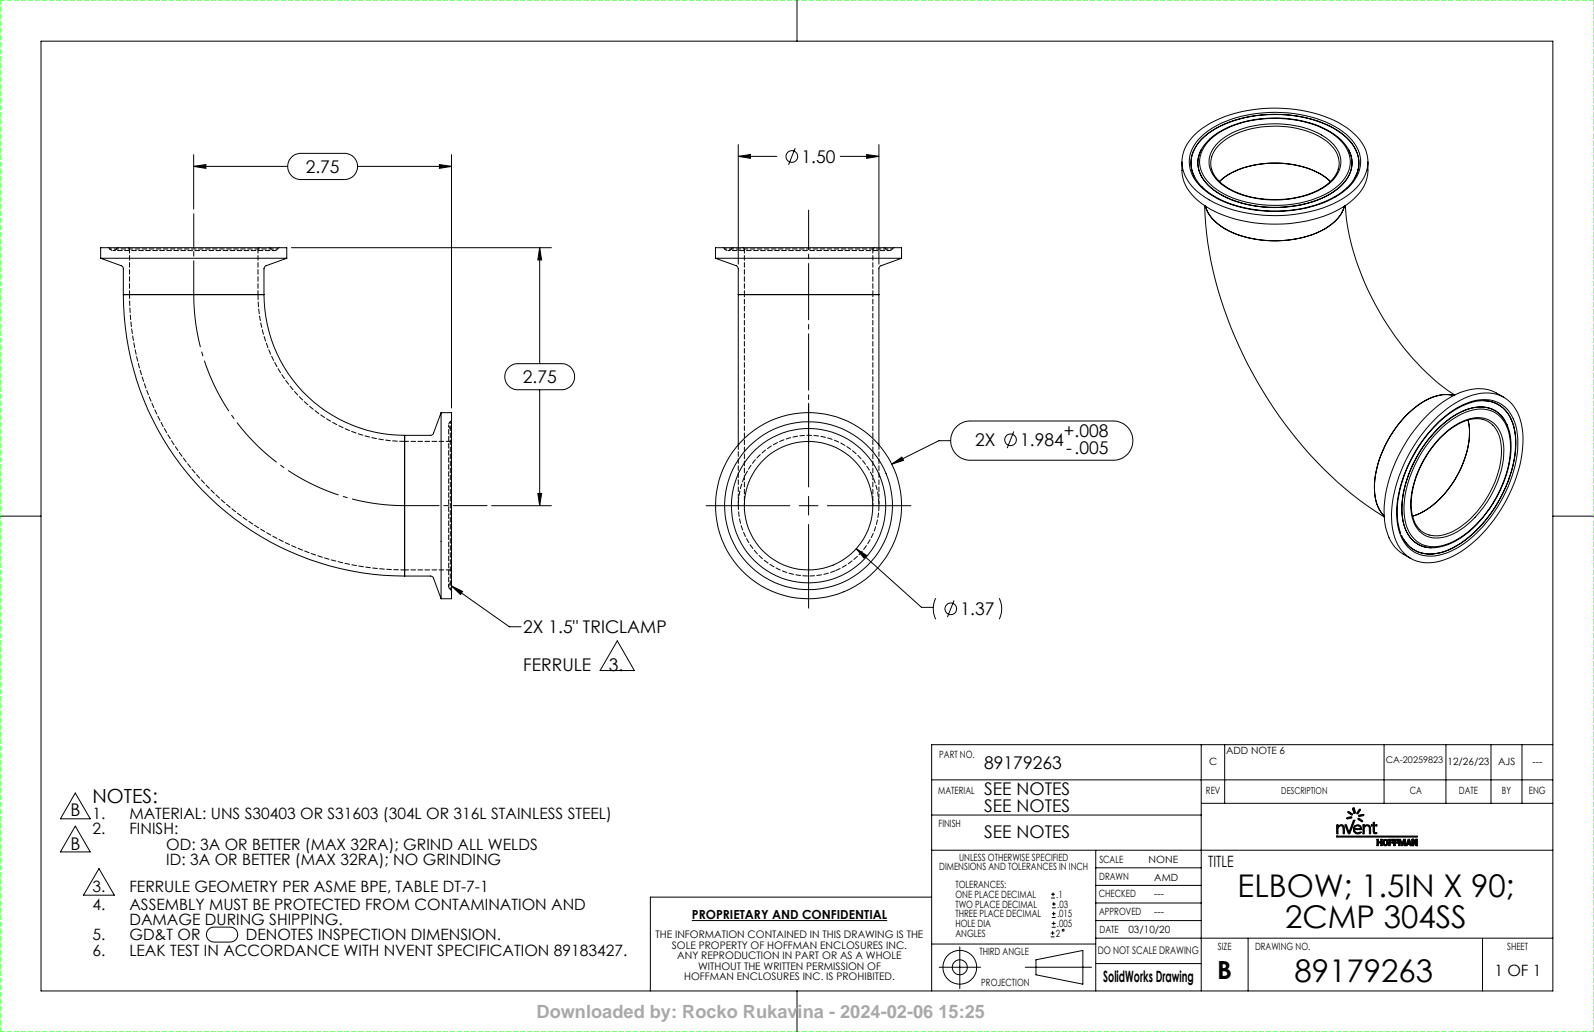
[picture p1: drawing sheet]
<svg xmlns="http://www.w3.org/2000/svg" width="432mm" height="279mm" viewBox="0 0 432 279" stroke-linecap="round" stroke-linejoin="round" font-family="sans-serif">
<g fill="none" stroke="#000" stroke-width=".27">
<path d="M11.1 11.1h409.6v257.2h-409.6zM215.9 0v11.1M200 39.2v32.3M238.1 39.2v32.3M323.7 36.4a30.6 30.6 0 0 1 19-7 36.7 36.7 0 0 1 22.2 5.2 11.6 11.6 0 0 1 5.7 9.8 12.8 12.8 0 0 1-7.1 9.5 39.4 39.4 0 0 1-29.2 3 22.8 22.8 0 0 1-12.2-7.5 9.2 9.2 0 0 1 .8-12.2zM324.7 37.7a25.2 25.2 0 0 1 16.1-7 35.1 35.1 0 0 1 21.8 4.2 11.1 11.1 0 0 1 6 9.3 11.7 11.7 0 0 1-6.8 9.1 36.6 36.6 0 0 1-30.8 1.1 15.2 15.2 0 0 1-8.3-7.7 8.5 8.5 0 0 1 2-9zM327.4 38.2a24.6 24.6 0 0 1 16.8-6.1 27.8 27.8 0 0 1 18 5 7.9 7.9 0 0 1 2.8 9.9 15 15 0 0 1-8.7 6.8 32.2 32.2 0 0 1-25.9-1.9 9.8 9.8 0 0 1-5.4-8.7 8.7 8.7 0 0 1 2.4-5zM327.7 37.6a8 8 0 0 0-.4 12.6 25 25 0 0 0 16.2 5.9 28.8 28.8 0 0 0 18.6-4.8 8.6 8.6 0 0 0 3.9-9.1v-.1a10 10 0 0 0-2.7-4.2M327.8 37.6a27.5 27.5 0 0 1 18.8-5.6 25.7 25.7 0 0 1 16.6 5.8M330.1 38.5a23.9 23.9 0 0 1 18.1-4.8 20.7 20.7 0 0 1 13.2 5.5 6.3 6.3 0 0 1 1.3 7 14.1 14.1 0 0 1-9.3 6.8 27.9 27.9 0 0 1-21.6-2.5 7.8 7.8 0 0 1-4.1-8.3l1.2-2.3zM52.5 45l3.3-.4v1zM52.5 41.9v14.7"/>
<path d="M52.5 45h25.4M79 42.5l.9-.6 1.3-.4h12.1a3.5 3.5 0 0 1 3.5 3.6 3.5 3.5 0 0 1-3.5 3.5h-11.8a3.6 3.6 0 0 1-3.3-2.2 3.6 3.6 0 0 1 .8-3.9zM96.8 45h25.5M119 44.6l3.3 .4-3.3 .6zM122.3 41.9v68.6M200 42.3l3.3-.5v1.1zM200 42.3h10.4M215.4 40.1l-1.8 4.5M227.6 42.3h10.5M234.8 41.8l3.3 .5-3.3 .6zM320.2 43.8a11.5 11.5 0 0 0 5.4 11.4 35 35 0 0 0 22.1 5.4 33 33 0 0 0 18.2-6 11.3 11.3 0 0 0 4.7-10.8M323.7 48a8.4 8.4 0 0 1 1.8-10.3 27.6 27.6 0 0 1 17.9-6.7 31.4 31.4 0 0 1 20.6 5.6 9.4 9.4 0 0 1 3.8 9.6l-.7 1.8"/>
<path d="M325.4 40.5a7.8 7.8 0 0 0 2.2 9.9 27.4 27.4 0 0 0 19.1 5.8 27.8 27.8 0 0 0 15.4-4.9 8.3 8.3 0 0 0 3.2-10.7v-.1M325.6 50.6a26.1 26.1 0 0 0 16.1 6.4 32.4 32.4 0 0 0 22-5.2 9 9 0 0 0 3.6-11.1 16.9 16.9 0 0 0-10.2-7.9 36.5 36.5 0 0 0-27.8 2 11.6 11.6 0 0 0-6.7 9.1 9.1 9.1 0 0 0 3.1 6.8M326.3 55.6a104.1 104.1 0 0 0 17.1 52.4 100.1 100.1 0 0 0 31.6 31.9M326.5 55.8a12.6 12.6 0 0 0 8.5 7.6 30.5 30.5 0 0 0 23.8-1.4 10.8 10.8 0 0 0 5.4-6.2 12.6 12.6 0 0 1-8.4 7.6 30.5 30.5 0 0 1-23.9-1.4 10.8 10.8 0 0 1-5.4-6.2zM328.2 45.8a11 11 0 0 0 7.4 6.5 27.6 27.6 0 0 0 22.5-1.4 9.3 9.3 0 0 0 4.4-5.1M330.3 49.1a22.1 22.1 0 0 1 15.9-4.9 21.5 21.5 0 0 1 14.2 4.9 22.3 22.3 0 0 0-15.9-4.9 21.5 21.5 0 0 0-14.2 4.9zM362.5 45.9a6.8 6.8 0 0 0-2.6-7.3 25 25 0 0 0-19.5-4 16.5 16.5 0 0 0-11.5 6.4 6.2 6.2 0 0 0-.7 4.9M364.5 55.6a67.4 67.4 0 0 0 12.5 34.1 61.7 61.7 0 0 0 17.1 17.3M27.3 69.9l5.6 2.1 .4 .2 .1 7.6M27.3 69.9h50.4M27.3 69.9v-2.8h50.4v2.8M33.4 79.8a76.2 76.2 0 0 0 76.2 76.2"/>
<path d="M33.4 79.8h38.1M71.5 79.8a38.1 38.1 0 0 0 38.1 38.1M77.7 69.9l-5.7 2.1-.3 .2-.2 .6v7M79 67.1h70.4M146.2 67.1l.5 3.3h-1zM146.2 67.1v31.4M193.8 69.9l5.7 2.1 .3 .2 .2 .6v7M193.8 69.9h50.4M193.8 69.9v-2.8h50.4v2.8M200 79.8v40.6M200 79.8h38.1M238.1 79.8v40.6"/>
<path d="M244.2 69.9l-5.7 2.1-.3 .2-.1 7.6M137.7 99.6l1-.8 1.3-.3h12.1a3.5 3.5 0 0 1 3.5 3.5 3.5 3.5 0 0 1-3.5 3.5h-11.8a3.5 3.5 0 0 1-3.2-2.1 3.5 3.5 0 0 1 .6-3.8zM109.6 117.9v38.1M119.5 111.7l-2.1 5.7-.4 .4-7.4 .1M119.5 111.7v50.4M119.5 111.7h2.8v50.4h-2.8M146.2 105.5v31.4M219 109.2v22.6M257.5 119.3h-3.1l-12.8 6.4M259.3 115.4l1.6-1.1 1.6-.3h39.1a5.3 5.3 0 0 1 5.3 5.3 5.3 5.3 0 0 1-5.3 5.3h-38.7a5.3 5.3 0 0 1-5-3.4 5.3 5.3 0 0 1 1.4-5.8zM274.6 116.8l-1.8 4.5M380.8 112.6a17 17 0 0 1 10.9-5.8l2.1 .3a12.4 12.4 0 0 0-10.7 3.4 30 30 0 0 0-10.8 21.4 10.5 10.5 0 0 0 2.7 7.8 10.8 10.8 0 0 1-2.7-8.6 30.8 30.8 0 0 1 8.5-18.5z"/>
<path d="M388.5 113.7a22 22 0 0 1 13.8-7.3 9.3 9.3 0 0 1 9.6 7.5 28.4 28.4 0 0 1-2.3 18.3 37.4 37.4 0 0 1-16.1 18.4 12 12 0 0 1-11.5 .5 11.6 11.6 0 0 1-5-9.2 37 37 0 0 1 8.3-24.5zM389.3 114.7a20.3 20.3 0 0 1 12.2-6.5 8.4 8.4 0 0 1 8.9 6.2 24.2 24.2 0 0 1-1.3 15.9 35.6 35.6 0 0 1-15 18.4 11.3 11.3 0 0 1-11.1 .7 11.1 11.1 0 0 1-4.6-9 34.8 34.8 0 0 1 8.8-23.5zM389.7 116.7a16.5 16.5 0 0 1 12.3-5.9 8 8 0 0 1 7 7.5 28.1 28.1 0 0 1-5.5 19.4 23.8 23.8 0 0 1-13 10.1 7.7 7.7 0 0 1-9.7-6.3 25.9 25.9 0 0 1 3.7-17.9l2.4-3.7zM389.9 118.7a15.5 15.5 0 0 1 10.3-5.6 7 7 0 0 1 7 6.7v.3a23.1 23.1 0 0 1-3.6 14.6 22.8 22.8 0 0 1-11.8 10.6 6.8 6.8 0 0 1-9.3-5.5 23.7 23.7 0 0 1 4.1-16.8zM397.7 113.7a22.2 22.2 0 0 1-3.5 16 23 23 0 0 1-10.8 9.8l-.8 .2a21.6 21.6 0 0 0 11.9-10.5 22 22 0 0 0 3.2-15.5zM401.7 113.5a7.3 7.3 0 0 1 5 7.3 26.5 26.5 0 0 1-8.5 19.7 14 14 0 0 1-9.5 4.6l-2.4-.6-1.8-1.2M401.7 113.6a9.9 9.9 0 0 0-7.8 1.9 27.5 27.5 0 0 0-11.6 21.7 9.2 9.2 0 0 0 2.3 6.2M401.9 108.5a8.4 8.4 0 0 1 8.2 7.1 27.9 27.9 0 0 1-3.6 19 31.9 31.9 0 0 1-14.1 14.3 9.8 9.8 0 0 1-10.5-.8l-1.6-2M407.4 107.6a11.8 11.8 0 0 0-13.1-.8 37.4 37.4 0 0 0-16.9 19.8 28.3 28.3 0 0 0-1.9 16.8 11 11 0 0 0 6.7 7.8M407.6 113.8a7.8 7.8 0 0 0-9.6-3.2 27 27 0 0 0-14.5 13.6 25.2 25.2 0 0 0-3.2 18 7.7 7.7 0 0 0 7.4 6.1M407.6 113.8h.1M408.2 114.9a20.6 20.6 0 0 1-.6 15.1 31.1 31.1 0 0 1-14.5 17.1l-1.7 .6"/>
<path d="M408.3 115.3a7.7 7.7 0 0 0-9.4-4.9 25 25 0 0 0-14.1 11.7 28.1 28.1 0 0 0-4.8 18.5 8.1 8.1 0 0 0 7.2 7.7l1.9-.1 2.2-.4M0 139.7h11.1M133.2 136.9h16.2M145.7 133.6h1l-.5 3.3zM191.3 136.9h22.7M216.5 136.9h5.1M219 134.4v5.1M224.1 136.9h22.7M241.6 125.7l2.7-1.9 .5 .8zM420.7 139.7h11.1M109.6 156l7.4 .1 .4 .3 2.1 5.7M122.3 158.6l15.7 11.1h3.1"/>
<path d="M122.3 158.6l3 1.5-.6 .9zM219 142v22.6M232 148.6l2.8 1.8-.7 .7zM232 148.6l17.6 15.8h3.2M379.4 144.4a24.2 24.2 0 0 1 1.6-17.1 33.9 33.9 0 0 1 15.2-17.5 10.4 10.4 0 0 1 10.2 .1 11.4 11.4 0 0 1 4.2 9.3 35.6 35.6 0 0 1-11.5 25.2 18.4 18.4 0 0 1-12 5.6 8.1 8.1 0 0 1-7.4-5.1M167.2 173.5l4.6 8h-9.2zM253.5 162a6.1 6.1 0 0 0 0 5.6M258.4 162.6l-1.8 4.5M270.7 162a6.4 6.4 0 0 1 0 5.6M20.4 214.7l4 7h-8zM252.4 211.1h168.3M325.4 201.6v66.7"/>
<path d="M325.4 217.5h95.3M331.8 201.6v15.9M365.1 219.7h.3l.9 .6 .1 .3-1.2-.6zM366.5 219l.2 1.1 .2 .1M366.6 218.7l-.1 .3M366.6 218.7l.3 .1M366.9 218.8l.2 1.1M367.1 219.9v.2M368.2 219.2l.2-.2 .1 .4-.8 1-.1-.3zM374.9 201.6v15.9M391.7 201.6v15.9M403.9 201.6v15.9"/>
<path d="M412.3 201.6v15.9M420.7 201.6h-168.3v66.7M20.4 223.7l4 6.9h-8zM26.8 235.2l4.2 7.2h-8.4zM252.4 220.7h73M252.4 230.2h168.3M296.8 234.9h28.6M296.8 239.7h28.6M296.8 230.2v38.1M362.1 226.4h.1M362.1 226.4h21.9v.2h-21.9zM362.4 223.7v-.4h-.3v2.4h.3v-.7a1.29 1.29 0 0 1 .7-1.4l.5 .1 .2 .3 .1 1.7h.3v-1.1"/>
<path d="M362.5 223.7l.7-.4h.5l.5 .7v.6M362.5 223.7h.1M364.3 223.3h.4l.7 1.9 1.2-3.1h.4l-1.3 3.6h-.5zM364.8 221.5l1.2-.4 .2 .1a1.42 1.42 0 0 1-1.4 .4zM367 223.5l1-.2 .6 .3 .3 1h-2l.2 .6 .5 .3 1.2-.3-.3 .3a1.14 1.14 0 0 1-1.3 .2l-.5-.6-.1-1zM367.1 220.1l-.2 .1M367.2 223.8l.5-.2 .6 .2 .2 .5h-1.6zM367.9 221.5l1.2 .7v.3l-1.2-.6zM368.1 220.7l1.1-.2 .3 .2-1.2 .4-.2-.1zM369.2 223.3h.4v.4l.5-.4h.7l.4 .5 .1 1.9h-.4v-1.7l-.2-.3-.5-.1-.4 .1-.2 .6v1.4h-.4zM372 222.6h.3v.7h.7v.3h-.7v1.6l.2 .2h.5v.3h-.7l-.3-.5v-1.6h-.5v-.3h.5zM373 227.2h.4v.7h.6v-.7h.4v1.8h-.4v-.8h-.6v.8h-.4z"/>
<path d="M374.6 228v.5l.5 .4M374.6 228l.1 .6 .4 .3M375.1 228.9l.3 .1M375.1 227.6h.5v.8l-.2 .2-.3-.1zM375.3 227.2l-.5 .2-.2 .6M375.3 227.2l.6 .3 .2 .5M375.3 227.2l.5 .2 .3 .6M375.3 227.2l-.6 .3-.1 .5M375.6 228.9l-.2 .1M376.1 228l-.2 .6-.3 .3M376.1 228l-.1 .5-.4 .4M376.2 227.2h1.2l-.1 .3h-.7v.4h.7v.3h-.7v.8h-.4z"/>
<path d="M377.5 227.2h1.2v.3h-.7v.4h.6v.3l-.6 .1v.7h-.5zM378.9 227.2h.5l.4 1.2 .4-1.2h.5v1.8h-.4l.1-1.2-.5 1.2h-.2l-.4-1.2v1.2h-.4zM381.4 227.2h.4l.6 1.8h-.4l-.1-.4h-.5l-.2 .4h-.4zM381.6 227.8l.2 .5h-.3zM382.9 227.9l.6 1.1M382.9 227.9v1.1h-.4v-1.8h.4l.6 1.1v-1.1h.5v1.8h-.5M56.6 251.5l1.3-.5h4.5a2.03 2.03 0 0 1 2 2 2.03 2.03 0 0 1-2 2.1h-4.5a2.04 2.04 0 0 1-1.8-1.4 2.04 2.04 0 0 1 .5-2.2zM187.4 249.2h52.9M252.4 255.6h44.4M252.4 242.9h-76.2v25.4M260 256.3v11.4M280.6 259.9l12.7-2.6v9.2l-12.7-2.6z"/>
<path d="M284.6 253.6h1M284.6 252.6h1M284.7 243.1h1M284.7 242.1h1M284.9 251h1.1M284.9 250h1.1M284.9 248.4h1.1M284.9 247.4h1.1M285 245.8h1M285 244.8h1M285.2 252.1v1.1M285.3 241.6v1"/>
<path d="M285.4 249.5v1M285.4 246.8v1.1M285.5 244.2v1.1M296.8 254h123.9M296.8 244.5h28.6M296.8 249.2h28.6M338.1 254v14.3M401.6 254v14.3M215.9 268.3v11.1M254.4 261.9h11.2M277.7 261.9h18M296.8 260.9h28.6"/>
<circle cx="214.5" cy="42.4" r="1.58"/>
<circle cx="273.8" cy="119.1" r="1.58"/>
<circle cx="219" cy="136.9" r="17.4"/>
<circle cx="219" cy="136.9" r="25.2"/>
<circle cx="219" cy="136.9" r="22.7"/>
<circle cx="219" cy="136.9" r="20.9"/>
<circle cx="257.6" cy="164.8" r="1.58"/>
<circle cx="288" cy="251.8" r=".26"/>
<circle cx="260" cy="261.9" r="2.04"/>
<circle cx="260" cy="261.9" r="4.6"/>
</g>
<path d="M431.4 279l.4 .4h-.5M431.8 278.9v.5M431.8 279.3l-.1 .1" fill="none" stroke="#c0c0c0" stroke-width=".27"/>
<path d="M0 0v279.4M0 0h431.8M431.8 0v279.4M0 279.4h431.8" fill="none" stroke="#0f0" stroke-width=".27" stroke-dasharray="1.3 .6"/>
<path d="M362.1 223.3v2.4h.3l.1-1.5 .5-.6 .7 .1 .1 1.9 .4 .1v-1.7l-.3-.5-.9-.2-.6 .4v-.4zM367 223.5l-.5 .9 .3 .9 .7 .5 .7-.1 .5-.2 .1-.3-1.3 .3-.6-.7v-.2h2v-.4l-.4-.7-.4-.2zM367.1 223.8l.5-.2h.5l.3 .2 .1 .5h-1.6zM364.8 221.4v.3h.2l1.1-.2 .2-.2-.3-.2zM367.9 221.5v.4l1 .6 .2-.1v-.2l-.8-.6zM368.1 220.7l-.1 .3 .3 .1 1.1-.3 .1-.2-.2-.1zM368.2 219.1l-.7 1 .2 .3 .8-1.1-.1-.3zM366.5 218.8l.2 1.3 .3 .1-.1-1.3zM365.1 219.7l.1 .3 .9 .7 .3-.1-.1-.3zM372 222.6v.7h-.5v.3h.5v1.8l.4 .3h.5l.1-.3-.5 .1-.2-.3v-1.6h.7v-.3h-.7v-.7zM373 227.2v1.8h.4v-.8h.6v.8h.4v-1.8h-.4v.7h-.6v-.7zM374.5 228.1a.85 .85 0 0 0 1.7 0 .85 .85 0 0 0-1.7 0zM375 227.7l.6-.1v.8l-.2 .2-.4-.2zM376.2 227.2v1.8h.4v-.8h.7v-.3h-.7v-.4h.7l.1-.3zM377.5 227.2v1.8h.5v-.7l.6-.1v-.3h-.6v-.4h.7v-.3zM382.5 227.2v1.8h.4v-1.1l.6 1 .5 .1v-1.8h-.5v1.1l-.6-1.1zM362.1 226.4v.2h21.9v-.2zM381.4 227.2l-.6 1.8h.4l.1-.4h.6l.1 .4h.4l-.6-1.8zM381.6 227.8l.2 .5h-.3zM364.3 223.3l.9 2.4h.5l1.3-3.6h-.4l-1.2 3.1-.7-1.9zM369.2 223.3v2.4h.4v-1.5l.5-.6 .7 .2 .1 1.9h.4v-1.5l-.2-.7-.9-.2-.6 .4v-.4zM378.9 227.2v1.8h.4v-1.2l.4 1.2h.2l.4-1.2v1.2h.4v-1.8h-.5l-.4 1.2-.4-1.1z" fill-rule="evenodd" fill="#000"/>
<path d="M52.5 79.7a57.1 57.1 0 0 0 57.1 57.2" fill="none" stroke="#000" stroke-width=".27" stroke-dasharray="15.2 1.3 1.3 1.3" stroke-dashoffset=".8" stroke-linecap="butt"/>
<path d="M52.5 57.9v21.7" fill="none" stroke="#000" stroke-width=".27" stroke-dasharray="15.2 1.3 1.3 1.3" stroke-dashoffset="6.3"/>
<path d="M109.8 136.9h22.1" fill="none" stroke="#000" stroke-width=".27" stroke-dasharray="15.2 1.3 1.3 1.3" stroke-dashoffset="6.1"/>
<path d="M219 120.1v-63.2" fill="none" stroke="#000" stroke-width=".27" stroke-dasharray="15.2 1.3 1.3 1.3" stroke-dashoffset="4.6"/>
<g fill="#000">
<path d="M122.3 158.6l3 1.5-.6 .9z"/>
<path d="M145.7 133.6h1l-.5 3.3zM146.2 67.1l.5 3.3h-1zM52.5 45l3.3-.4v1zM119 44.6l3.3 .4-3.3 .6zM234.8 41.8l3.3 .5-3.3 .6zM200 42.3l3.3-.5v1.1zM241.6 125.7l3.2-1.1-.5-.8zM232 148.6l2.1 2.5 .7-.7z"/>
</g>
<path d="M75.2 67.4h-45.4M122 159.6v-45.4" fill="none" stroke="#000" stroke-width=".27" stroke-dasharray="1.3 .6" stroke-dashoffset=".8"/>
<path d="M109.6 119.5a39.8 39.8 0 0 1-39.7-39.8M226.3 154.5a19.1 19.1 0 0 1-26.2-19.6 19.1 19.1 0 0 1 29.8-13.7 19.1 19.1 0 0 1-2.3 32.7l-1.3 .6" fill="none" stroke="#000" stroke-width=".27" stroke-dasharray="1.3 .6" stroke-dashoffset="-.1"/>
<path d="M35.1 79.7a74.5 74.5 0 0 0 74.5 74.6M35.1 67.5v12.2M69.9 79.7v-12.2M201.6 67.5v12.2M236.4 79.7v-12.2M121.9 119.5h-12.3M109.6 154.3h12.3" fill="none" stroke="#000" stroke-width=".27" stroke-dasharray="1.3 .6" stroke-dashoffset=".2"/>
<g fill="none" stroke="#000" stroke-width=".27" stroke-dasharray="1.3 .6">
<path d="M29.3 67l.4 .4M29.7 67.4h.1M31.6 67.4h.1M32.1 67l-.5 .4M73.4 67.4l-.5-.4M73.4 67.4h.1M75.2 67.4h.1M75.2 67.4l.5-.4M195.8 67l.5 .4M196.3 67.4h.1M198.2 67.4h-.1M198.6 67l-.4 .4"/>
<path d="M239.9 67.4l-.4-.4M239.9 67.4h.1M241.8 67.4h.1M241.8 67.4l.5-.4M122 114.1v.1M122 116h.1M122.3 113.7l-.3 .4M122.3 116.5l-.3-.5M200 120.4v16.5M238.1 136.9v-16.5M122 159.6v.1M122 157.8h.1"/>
<path d="M122 159.7l.3 .4M122 157.8l.3-.5"/>
</g>
<path d="M29.8 67.4l.9 .4M31.6 67.4l-.9 .4M74.3 67.8l.9-.4M74.3 67.8l-.9-.4M196.3 67.4l.9 .4M198.1 67.4l-.9 .4M240.9 67.8l.9-.4M240.9 67.8l-1-.4M122 114.2l-.5 .9M122 116l-.5-.9M121.5 158.7l.5 .9M121.5 158.7l.5-.9" fill="none" stroke="#000" stroke-width=".27" stroke-dasharray="1.3 .6" stroke-dashoffset=".5"/>
<path d="M30.7 67.8h43.6M197.2 67.8h43.7M219 67.4h-22.7M241.8 67.4h-22.8M121.5 115.1v43.6" fill="none" stroke="#000" stroke-width=".27" stroke-dasharray="1.3 .6" stroke-dashoffset=".7"/>
<path d="M34.6 67l.5 .5M69.9 67.5l.4-.5M201.2 67l.4 .5M236.4 67.5l.5-.5M122.3 119l-.4 .5M121.9 154.3l.4 .5" fill="none" stroke="#000" stroke-width=".27" stroke-dasharray="1.3 .6" stroke-dashoffset=".4"/>
<path d="M201.6 79.7v57.2M236.4 136.9v-57.2" fill="none" stroke="#000" stroke-width=".27" stroke-dasharray="1.3 .6" stroke-dashoffset=".6"/>
<g font-size="8.5">
<text x="335.3" y="243">ELBOW; 1.5IN X 90;</text>
<text x="348.1" y="251.2">2CMP 304SS</text>
<text x="350.7" y="265.9">89179263</text>
</g>
<text font-size="6.8" x="329.8" y="265.2">B</text>
<text font-size="5.3" x="25.1" y="217.3">NOTES:</text>
<text font-size="4.9" fill="#a9a9a9" x="145.3" y="275.5">Downloaded by: Rocko Rukavina - 2024-02-06 15:25</text>
<g font-size="4.7">
<text x="82.8" y="46.8">2.75</text>
<text x="217.1" y="44.1">1.50</text>
<text x="141.6" y="103.8">2.75</text>
<text x="288.2" y="118.2">+.008</text>
<text x="264.2" y="120.8">2X</text>
<text x="276.4" y="120.8">1.984</text>
<text x="288.8" y="122.8">-.005</text>
<text x="260.2" y="166.6">1.37</text>
<text x="141.7" y="171.4">2X 1.5&quot; TRICLAMP</text>
<text x="141.7" y="181.6">FERRULE</text>
<text x="164.9" y="181.6">3.</text>
<text x="266.6" y="208.2">89179263</text>
<text x="266.6" y="215.4">SEE NOTES</text>
<text x="19.1" y="220.9">B</text>
<text x="266.6" y="220">SEE NOTES</text>
<text x="266.6" y="227">SEE NOTES</text>
<text x="19.1" y="230">B</text>
</g>
<g font-size="4.2">
<text x="25.1" y="221.7">1.</text>
<text x="35.1" y="221.7">MATERIAL: UNS S30403 OR S31603 (304L OR 316L STAINLESS STEEL)</text>
<text x="25.1" y="225.9">2.</text>
<text x="35.1" y="225.9">FINISH:</text>
<text x="45.1" y="230">OD: 3A OR BETTER (MAX 32RA); GRIND ALL WELDS</text>
<text x="45.1" y="234.2">ID: 3A OR BETTER (MAX 32RA); NO GRINDING</text>
<text x="327.3" y="234.8">TITLE</text>
<text x="25.1" y="241.4">3.</text>
<text x="35.1" y="241.4">FERRULE GEOMETRY PER ASME BPE, TABLE DT-7-1</text>
<text x="25.1" y="246.3">4.</text>
<text x="35.1" y="246.3">ASSEMBLY MUST BE PROTECTED FROM CONTAMINATION AND</text>
<text x="35.1" y="250.4">DAMAGE DURING SHIPPING.</text>
<text x="25.1" y="254.6">5.</text>
<text x="35.1" y="254.6">GD&amp;T OR</text>
<text x="66.6" y="254.6">DENOTES INSPECTION DIMENSION.</text>
<text x="25.1" y="258.8">6.</text>
<text x="35.1" y="258.8">LEAK TEST IN ACCORDANCE WITH NVENT SPECIFICATION 89183427.</text>
<text x="298.8" y="265.8">SolidWorks Drawing</text>
<text x="404.8" y="264.3">1 OF 1</text>
</g>
<text font-size="3.4" x="187.4" y="248.9">PROPRIETARY AND CONFIDENTIAL</text>
<g font-size="2.8">
<text x="177.6" y="254">THE INFORMATION CONTAINED IN THIS DRAWING IS THE</text>
<text x="182" y="256.9">SOLE PROPERTY OF HOFFMAN ENCLOSURES INC.</text>
<text x="183.5" y="259.7">ANY REPRODUCTION IN PART OR AS A WHOLE</text>
<text x="189.1" y="262.5">WITHOUT THE WRITTEN PERMISSION OF</text>
<text x="297.4" y="258.4">DO NOT SCALE DRAWING</text>
<text x="185.3" y="265.3">HOFFMAN ENCLOSURES INC. IS PROHIBITED.</text>
</g>
<g font-size="2.7">
<text x="254.4" y="205.1">PART NO.</text>
<text x="327.5" y="207.1">C</text>
<text x="332.1" y="204.1">ADD NOTE 6</text>
<text x="392.1" y="207.1">12/26/23</text>
<text x="405.8" y="207.1">AJS</text>
<text x="415.2" y="207.1">---</text>
<text x="254.2" y="214.9">MATERIAL</text>
<text x="326.7" y="215">REV</text>
<text x="381.9" y="215">CA</text>
<text x="395.2" y="215">DATE</text>
<text x="406.9" y="215">BY</text>
<text x="414.2" y="215">ENG</text>
<text x="254.3" y="223.8">FINISH</text>
<text x="259.8" y="233">UNLESS OTHERWISE SPECIFIED</text>
<text x="297.8" y="233.6">SCALE</text>
<text x="311.1" y="233.6">NONE</text>
<text x="254.4" y="235.6">DIMENSIONS AND TOLERANCES IN INCH</text>
<text x="297.8" y="238.3">DRAWN</text>
<text x="312.7" y="238.5">AMD</text>
<text x="258.8" y="245.8">TWO PLACE DECIMAL</text>
<text x="258.8" y="240.5">TOLERANCES:</text>
<text x="258.8" y="243.1">ONE PLACE DECIMAL</text>
<text x="286.1" y="243.1">.1</text>
<text x="286.4" y="245.8">.03</text>
<text x="297.7" y="243">CHECKED</text>
<text x="312.7" y="243">---</text>
<text x="258.8" y="251">HOLE DIA</text>
<text x="258.8" y="248.4">THREE PLACE DECIMAL</text>
<text x="286.3" y="251">.005</text>
<text x="286.3" y="248.4">.015</text>
<text x="297.8" y="247.8">APPROVED</text>
<text x="312.7" y="247.8">---</text>
<text x="258.8" y="253.6">ANGLES</text>
<text x="286" y="253.6">2</text>
<text x="297.8" y="252.6">DATE</text>
<text x="305.7" y="252.7">03/10/20</text>
<text x="329.9" y="257.1">SIZE</text>
<text x="340" y="257.1">DRAWING NO.</text>
<text x="408.3" y="257.1">SHEET</text>
<text x="265.3" y="258.4">THIRD ANGLE</text>
<text x="265.8" y="267.1">PROJECTION</text>
</g>
<g font-size="2.5">
<text x="375.4" y="206.6">CA-20259823</text>
<text x="347.1" y="215">DESCRIPTION</text>
</g>
</svg>
